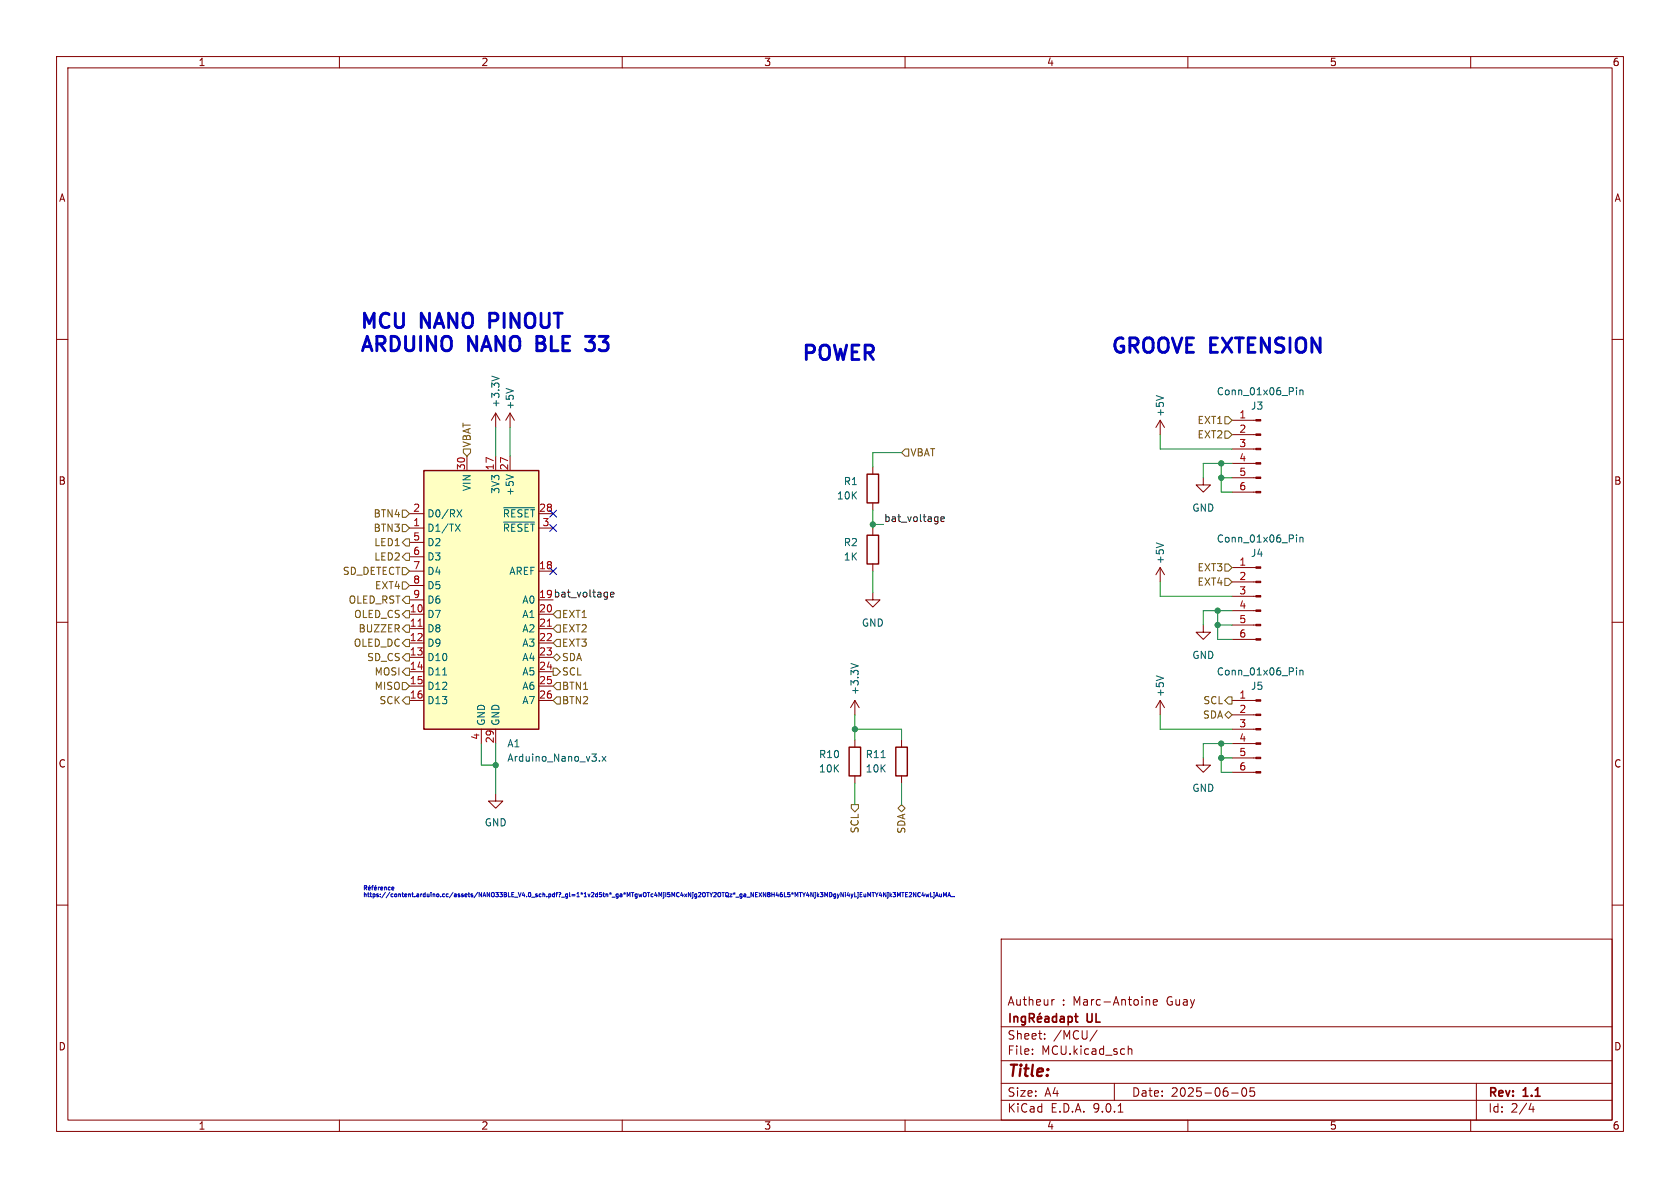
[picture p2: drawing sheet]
<svg xmlns="http://www.w3.org/2000/svg" width="297mm" height="210mm" viewBox="0 0 297 210" stroke-linecap="round" stroke-linejoin="round" font-family="sans-serif">
<g fill="none" stroke="#840000" stroke-width=".18">
<path d="M10 10h277v190h-277zM12 12h273v186h-273zM60 10v2M110 10v2M160 10v2M210 10v2M260 10v2M10 60h2M87.6 73l-.7 1.3M87.6 73l.8 1.3M87.6 73v2.6M285 60h2"/>
<path d="M10 110h2M212.7 110.5v1.3h1.3l-1.3 1.2-1.2-1.2h1.2M217.8 100.3h4.2M217.8 102.9h4.2M217.8 105.4h4.2M217.8 108h4.2M217.8 110.5h4.2M217.8 113h4.2M285 110h2M151.1 123.8v2.6M151.1 130.8v1.3M151.1 137.2v1.2"/>
<path d="M151.1 123.8l-.7 1.3M151.1 123.8l.8 1.3M159.4 130.8v1.3M159.4 137.2v1.2M205.1 123.8l.8 1.3M205.1 123.8l-.8 1.3M205.1 123.8v2.6M212.7 134v1.3h1.3l-1.3 1.2-1.2-1.2h1.2M217.8 123.8h4.2M217.8 126.4h4.2M217.8 128.9h4.2M217.8 131.4h4.2"/>
<path d="M217.8 134h4.2M217.8 136.5h4.2M10 160h2M177 166h108v32h-108zM186.4 176.7l-.4 .1M202.7 176.8h.5v.9M203.9 177.2l.7-.1-.1-.3-.4-.1-.2 .2 .1 .7h.5M285 160h2M60 198v2M110 198v2M160 198v2M177 194.5h108"/>
<path d="M177 191.5h108M177 187.5h108M177 181.5h108M182.5 186.3v.1M182.5 185.5v.1M184.7 183.6v.1M184.7 182.8v.1M194 182.1l-1.3 2M197 191.5v3M197.7 196.6h.8M199.5 184.9v1.5M199.5 185.5l.2-.1 .3 .1 .1 .9"/>
<path d="M210 198v2M217.7 193.2h1.2M219.7 192.4l.2-.1a.81 .81 0 0 1 .6 .6 .81 .81 0 0 1-.3 .8l-.2 .1a.81 .81 0 0 1-.3-1.4zM221.7 192.3h-.7v.7l.2-.1h.5l.1 .3-.1 .5-.2 .1-.5-.1M260 198v2M261 191.5v6.5M270.7 195l-.4 1.1h.9M271 195.6v1"/>
</g>
<g fill="none" stroke="#840000" stroke-width=".3">
<path d="M178.6 179.2v1.5M179.3 179.7v1M179.3 179.8l.2-.1 .3 .1 .1 .9M181.3 179.8l-.5-.1-.2 .3v.4l.1 .2h.6M181.3 179.7v1.2l-.3 .3-.4-.1M182 180l.7-.1 .1-.2v-.4l-.2-.1h-.6v1.5M182.3 180l.5 .7M183.9 179.1l-.2 .2M184.8 179.8h.5l.1 .9M186.8 179.8l-.5-.1-.2 .3v.4l.1 .2h.6M186.8 179.2v1.5M187.5 179.8h.6v.9"/>
<path d="M188.8 179.8l.5-.1 .3 .3v.4l-.2 .2h-.6M188.8 179.7v1.5M190 179.7h.6M190.2 179.2v1.3l.4 .2M183.4 180.2l.7-.2v-.2l-.5-.1-.2 .2 .1 .7h.6M185.4 180l-.5 .1a.29 .29 0 0 0-.2 .3 .29 .29 0 0 0 .2 .3l.5-.1M188.1 180l-.5 .1a.29 .29 0 0 0-.2 .3 .29 .29 0 0 0 .2 .3l.5-.1"/>
</g>
<path d="M86.9 66.5l1.3 .4M229.2 94.6v.1M229.2 95v.8M229.8 95v.8M229.8 95.1l.2-.1h.3l.1 .8M150.4 117.3l1.3 .4M204.4 119.5l1.3 .4M229.2 118.1v.1M229.2 118.5v.8M229.8 118.5v.8M229.8 118.6l.2-.1h.3l.1 .8M155.8 133.9h.7" fill="none" stroke="#006464" stroke-width=".18"/>
<path d="M150.1 132.1h2v5.1h-2zM158.4 132.1h2v5.1h-2z" fill="none" stroke="#840000" stroke-width=".25"/>
<g fill="#840000" stroke="#840000" stroke-width=".18">
<path d="M222 123.7h.9v.3h-.9z"/>
<path d="M222 126.2h.9v.3h-.9z"/>
<path d="M222 128.8h.9v.2h-.9z"/>
<path d="M222 131.3h.9v.3h-.9z"/>
<path d="M222 133.9h.9v.2h-.9z"/>
<path d="M222 136.4h.9v.3h-.9z"/>
<path d="M222 100.2h.9v.3h-.9z"/>
<path d="M222 102.7h.9v.3h-.9z"/>
<path d="M222 105.3h.9v.2h-.9z"/>
<path d="M222 107.8h.9v.3h-.9z"/>
<path d="M222 110.4h.9v.2h-.9z"/>
<path d="M222 112.9h.9v.3h-.9z"/>
</g>
<path d="M74.9 83.2h20.3v45.7h-20.3z" fill="#ffffc2"/>
<path d="M74.9 83.2h20.3v45.7h-20.3zM153.3 94.6h2v5.1h-2zM153.3 83.8h2v5.1h-2z" fill="none" stroke="#840000" stroke-width=".25"/>
<g fill="none" stroke="#840000" stroke-width=".18">
<path d="M90.2 73v2.6M90.2 73l-.8 1.3M90.2 73l.7 1.3M205.1 74.3l.8 1.3M205.1 74.3l-.8 1.3M205.1 74.3v2.5M217.8 74.3h4.2M217.8 76.8h4.2M217.8 79.4h4.2M72.4 90.8h2.5M72.4 93.3h2.5M72.4 95.9h2.5"/>
<path d="M72.4 98.4h2.5M82.5 80.6v2.6M87.6 80.6v2.6M90.2 80.6v2.6M95.2 90.8h2.6M95.2 93.3h2.6M154.3 82.6v1.2M154.3 88.9v1.3M154.3 93.3v1.3M154.3 99.7v1.3M212.7 84.5v1.2h1.3l-1.3 1.3-1.2-1.3h1.2M217.8 81.9h4.2"/>
<path d="M217.8 84.5h4.2M217.8 87h4.2M72.4 101h2.5M72.4 103.5h2.5M72.4 106h2.5M72.4 108.6h2.5M72.4 111.1h2.5M72.4 113.7h2.5M72.4 116.2h2.5M72.4 118.7h2.5M95.2 101h2.6M95.2 108.6h2.6"/>
<path d="M95.2 111.1h2.6M95.2 113.7h2.6M95.2 116.2h2.6M95.2 118.7h2.6M154.3 104.8v1.2h-1.3l1.3 1.3 1.3-1.3h-1.3M205.1 100.3v2.6M205.1 100.3l.8 1.3M205.1 100.3l-.8 1.3M72.4 121.3h2.5M72.4 123.8h2.5M85.1 128.9v2.5M87.6 128.9v2.5"/>
<path d="M95.2 121.3h2.6M95.2 123.8h2.6M87.6 140.3v1.3h1.3l-1.3 1.3-1.2-1.3h1.2"/>
</g>
<g fill="none" stroke="#006464" stroke-width=".18">
<path d="M89.5 68.7l1.2 .4M204.4 69.9l1.3 .5M229.2 68.5v.1M229.2 68.9v.9M229.8 68.9v.9M229.8 69.1l.2-.2 .3 .1 .1 .8M80.5 92.7l.8 1.2M80.8 90.1l.8 1.3M81.3 92.7l-.8 1.2M81.6 90.1l-.8 1.3M89 89.8h5.5M89 92.3h5.5"/>
<path d="M89.5 83.9l1.2 .4M204.4 96l1.3 .4M78.3 119.3h.7M106 134.4v.2M106.4 133.7l.7 .9M107.1 133.7l-.7 .9"/>
</g>
<path d="M73.9 110.7h.7M96.8 110.7h.7" fill="none" stroke="#a90000" stroke-width=".18"/>
<g fill="#840000" stroke="#840000" stroke-width=".18">
<path d="M222 74.2h.9v.2h-.9z"/>
<path d="M222 76.7h.9v.3h-.9z"/>
<path d="M222 79.2h.9v.3h-.9z"/>
<path d="M222 81.8h.9v.2h-.9z"/>
<path d="M222 84.3h.9v.3h-.9z"/>
<path d="M222 86.9h.9v.2h-.9z"/>
</g>
<g fill="none" stroke="#725600" stroke-width=".18">
<path d="M81.9 79.4h1.3v.6l-.7 .6-.6-.6zM160 79.4h.7v1.2h-.7l-.6-.6zM216.5 73.7h.7l.6 .6-.6 .6h-.7zM216.5 76.2h.7l.6 .6-.6 .7h-.7zM71.1 92.7h.7l.6 .6-.6 .7h-.7zM71.1 90.2h.7l.6 .6-.6 .6h-.7zM71.8 95.3h.6v1.2h-.6l-.7-.6zM71.8 97.8h.6v1.3h-.6l-.7-.7zM216.5 99.7h.7l.6 .6-.6 .7h-.7zM71.1 100.3h.7l.6 .7-.6 .6h-.7zM71.1 111.1l.7-.6h.6v1.3h-.6zM71.1 102.9h.7l.6 .6-.6 .6h-.7z"/>
<path d="M71.1 118.7l.7-.6h.6v1.3h-.6zM71.8 105.4h.6v1.3h-.6l-.7-.7zM71.8 113h.6v1.3h-.6l-.7-.6zM71.8 108h.6v1.2h-.6l-.7-.6zM71.8 115.6h.6v1.2h-.6l-.7-.6zM97.8 108.6l.6-.6h.7v1.2h-.7zM97.8 116.2l.6-.6 .7 .6-.7 .6zM97.8 118.1h.6l.7 .6-.7 .7h-.6zM98.4 113h.7v1.3h-.7l-.6-.6zM98.4 110.5h.7v1.3h-.7l-.6-.7zM216.5 102.2h.7l.6 .7-.6 .6h-.7zM71.1 120.7h.7l.6 .6-.6 .6h-.7z"/>
<path d="M71.8 123.2h.6v1.3h-.6l-.7-.7zM97.8 121.3l.6-.6h.7v1.2h-.7zM98.4 123.2h.7v1.3h-.7l-.6-.7zM216.5 126.4l.7-.7 .6 .7-.6 .6zM217.2 123.2h.6v1.3h-.6l-.7-.7zM150.5 142.2h1.3v.7l-.7 .6-.6-.6zM158.7 142.9l.7-.7 .6 .7-.6 .6z"/>
</g>
<path d="M166.3 91.8l.7-.1-.1-.3h-.4l-.2 .1 .1 .6h.5M107.9 105.1l.6-.1v-.3h-.4l-.2 .2 .1 .6h.5" fill="none" stroke="#0f0f0f" stroke-width=".18"/>
<g fill="none" stroke="#009600" stroke-width=".18">
<path d="M87.6 75.6v5M90.2 75.6v5M205.1 76.8v2.6h12.7M154.3 90.2v3.1M154.3 92.7h1.9M159.4 80h-5.1v2.6M215.9 81.9v5.1h1.9M215.9 84.5h1.9M217.8 81.9h-5.1v2.6M154.3 101v3.8M205.1 102.9v2.5h12.7M215.3 110.5h2.5"/>
<path d="M215.3 108v5h2.5M217.8 108h-5.1v2.5M85.1 131.4v3.9h2.5M87.6 131.4v8.9M151.1 128.9h8.3v1.9M151.1 126.4v4.4M151.1 138.4v3.8M159.4 138.4v3.8M205.1 126.4v2.5h12.7M215.9 131.4v5.1h1.9M215.9 134h1.9M217.8 131.4h-5.1v2.6"/>
</g>
<path d="M97.2 90.2l1.2 1.2M97.2 92.7l1.2 1.3M98.4 90.2l-1.2 1.2M98.4 92.7l-1.2 1.3M97.2 100.4l1.2 1.2M98.4 100.4l-1.2 1.2" fill="none" stroke="#000084" stroke-width=".18"/>
<path d="M86.6 56.7h.9M87.5 55.4h-.9v2.5M94.9 59.5v2.5h1M103.5 59.5h1.6l-.9 .9 .6 .1M94.9 60.7h.9M104.8 61.9l-.2 .1h-.7" fill="none" stroke="#0000c2" stroke-width=".51"/>
<g fill="none" stroke="#0000c2" stroke-width=".18">
<path d="M64.4 157l.4-.1v-.3h-.4v.7M64.6 157l.2 .3M65.1 157.1l.4-.1-.1-.1h-.3l.1 .4h.2M65.4 156.5l-.1 .1M65.7 156.8h.3M66 156.6l-.2 .1v.6M66.2 157.1l.4-.1-.1-.1h-.3v.4h.3M66.4 156.5l-.1 .1M66.9 156.8v.5M67.1 156.8l-.2 .2M67.3 157.1l.4-.1-.1-.1h-.3v.4h.3M68 156.9h.3v.4"/>
<path d="M68 156.8v.5M69 156.9l-.2-.1-.2 .2 .1 .3h.3M69.3 157.1l.3-.1v-.1h-.3v.4h.3M156.2 157.8l.4 .7v-.7M157 157.8h.1M157 158v.7l-.2 .1M157.3 157.8v.7M157.4 158.2l.2 .3M157.6 158l-.3 .3M157.9 157.8h.4l-.2 .3h.2v.4h-.4M158.7 158.5v-.7l.2 .5 .3-.5v.7M159.4 157.8h.4"/>
<path d="M159.6 157.8v.7M160.1 158.1h.2M160.4 157.8h-.3v.7h.3M160.7 157.8h.3l.2 .2-.5 .5h.5M161.9 157.8v.7l-.4-.7v.7M162.7 157.8a.33 .33 0 0 0-.5 .4 .33 .33 0 0 0 .5 .3M163.2 157.7l-.2 .6h.4M163.3 158v.5M163.7 158l.1 .5 .1-.3 .2 .3 .1-.5M164.5 157.8v.7h.4M165.1 158v.7l-.1 .1M165.1 157.8h.1"/>
<path d="M165.4 158.5l.2-.7 .3 .7M165.4 158.3h.4M166.1 158l.1 .5h.2M166.4 158v.5M166.8 158.5v-.7l.3 .5 .2-.5v.7M167.6 158.5l.2-.7 .3 .7M167.6 158.3h.4M168.3 158.5h.1M168.7 158.5h.1"/>
</g>
<g fill="#009600" stroke="#009600" stroke-width=".18">
<circle cx="215.3" cy="110.5" r=".46"/>
<circle cx="215.3" cy="108" r=".46"/>
<circle cx="215.9" cy="134" r=".46"/>
<circle cx="215.9" cy="131.4" r=".46"/>
<circle cx="215.9" cy="81.9" r=".46"/>
<circle cx="215.9" cy="84.5" r=".46"/>
<circle cx="151.1" cy="128.9" r=".46"/>
<circle cx="87.6" cy="135.3" r=".46"/>
<circle cx="154.3" cy="92.7" r=".46"/>
</g>
<g font-size="3.5" fill="#0000c2">
<text x="63.5" y="58.2">MCU</text>
<text x="74.6" y="58.2">NANO</text>
<text x="87.7" y="58.2">PINOUT</text>
<text x="63.5" y="62.3">ARDUINO</text>
<text x="82.9" y="62.3">NANO</text>
<text x="96" y="62.3">BLE</text>
<text x="105.9" y="62.3">33</text>
<text x="141.6" y="63.9">POWER</text>
<text x="195.9" y="62.6">GROOVE EXTENSION</text>
</g>
<text font-size="2.8" fill="#840000" x="178" y="190.9">Title:</text>
<g font-size="2.1" fill="#840000">
<text x="178" y="178">Autheur</text>
<text x="187.7" y="178">: Marc-Antoine</text>
<text x="206.4" y="178">Guay</text>
<text x="178" y="184">Sheet:</text>
<text x="186.2" y="184">/MCU/</text>
<text x="192.2" y="181.2">UL</text>
<text x="178" y="186.7">File:</text>
<text x="184.1" y="186.7">MCU.kicad_sch</text>
<text x="178" y="196.9">KiCad</text>
<text x="178" y="194.1">Size:</text>
<text x="184.7" y="194.1">A4</text>
<text x="185.7" y="196.9">E.D.A.</text>
<text x="193.3" y="196.9">9.0.1</text>
<text x="200" y="194.1">Date:</text>
<text x="207" y="194.1">2025-06-05</text>
<text x="263" y="194.3">Rev:</text>
<text x="263" y="196.9">Id:</text>
<text x="267.1" y="196.9">2/4</text>
<text x="269.4" y="194.3">1.1</text>
</g>
<g font-size="1.8" fill="#840000">
<text x="35" y="11.9">1</text>
<text x="85" y="11.9">2</text>
<text x="135" y="11.9">3</text>
<text x="185" y="11.9">4</text>
<text x="235" y="11.9">5</text>
<text x="285" y="11.9">6</text>
<text x="10.3" y="35.9">A</text>
<text x="285.3" y="35.9">A</text>
<text x="10.3" y="85.9">B</text>
<text x="285.3" y="85.9">B</text>
<text x="10.3" y="135.9">C</text>
<text x="285.3" y="135.9">C</text>
<text x="10.3" y="185.9">D</text>
<text x="285.3" y="185.9">D</text>
<text x="35" y="199.9">1</text>
<text x="85" y="199.9">2</text>
<text x="135" y="199.9">3</text>
<text x="185" y="199.9">4</text>
<text x="235" y="199.9">5</text>
<text x="285" y="199.9">6</text>
</g>
<g font-size="1.8" fill="#006464">
<text x="215" y="70.1">Conn_01x06_Pin</text>
<text x="88.5" y="72.2" transform="rotate(-90 88.5 72.2)">+3.3V</text>
<text x="91" y="72.5" transform="rotate(-90 91 72.5)">+5V</text>
<text x="206" y="73.8" transform="rotate(-90 206 73.8)">+5V</text>
<text x="221.1" y="72.6">J3</text>
<text x="83.4" y="86.9" transform="rotate(-90 83.4 86.9)">VIN</text>
<text x="88.5" y="87.4" transform="rotate(-90 88.5 87.4)">3V3</text>
<text x="91" y="87.8" transform="rotate(-90 91 87.8)">+5V</text>
<text x="147.9" y="88.5">10K</text>
<text x="149.1" y="86">R1</text>
<text x="75.4" y="91.7">D0/RX</text>
<text x="75.4" y="94.2">D1/TX</text>
<text x="88.8" y="91.7">~{RESET}</text>
<text x="88.8" y="94.2">~{RESET}</text>
<text x="210.7" y="90.7">GND</text>
<text x="75.4" y="96.7">D2</text>
<text x="75.4" y="99.3">D3</text>
<text x="75.4" y="101.8">D4</text>
<text x="89.9" y="101.8">AREF</text>
<text x="149.1" y="96.7">R2</text>
<text x="149.1" y="99.3">1K</text>
<text x="206" y="99.8" transform="rotate(-90 206 99.8)">+5V</text>
<text x="215" y="96.1">Conn_01x06_Pin</text>
<text x="221.1" y="98.7">J4</text>
<text x="75.4" y="104.4">D5</text>
<text x="75.4" y="106.9">D6</text>
<text x="92.2" y="106.9">A0</text>
<text x="75.4" y="109.4">D7</text>
<text x="75.4" y="112">D8</text>
<text x="92.2" y="109.4">A1</text>
<text x="92.2" y="112">A2</text>
<text x="152.3" y="111">GND</text>
<text x="75.4" y="114.5">D9</text>
<text x="75.4" y="117.1">D10</text>
<text x="75.4" y="119.6">D11</text>
<text x="92.2" y="114.5">A3</text>
<text x="92.2" y="117.1">A4</text>
<text x="92.2" y="119.6">A5</text>
<text x="210.7" y="116.7">GND</text>
<text x="215" y="119.6">Conn_01x06_Pin</text>
<text x="75.4" y="122.1">D12</text>
<text x="75.4" y="124.7">D13</text>
<text x="92.2" y="122.1">A6</text>
<text x="92.2" y="124.7">A7</text>
<text x="152" y="123" transform="rotate(-90 152 123)">+3.3V</text>
<text x="206" y="123.3" transform="rotate(-90 206 123.3)">+5V</text>
<text x="221.1" y="122.1">J5</text>
<text x="86" y="128.4" transform="rotate(-90 86 128.4)">GND</text>
<text x="88.5" y="128.4" transform="rotate(-90 88.5 128.4)">GND</text>
<text x="89.6" y="132.3">A1</text>
<text x="89.6" y="134.8">Arduino_Nano_v3.x</text>
<text x="144.7" y="134.2">R10</text>
<text x="144.7" y="136.8">10K</text>
<text x="152.9" y="134.2">R11</text>
<text x="152.9" y="136.8">10K</text>
<text x="210.7" y="140.2">GND</text>
<text x="85.6" y="146.3">GND</text>
</g>
<g font-size="1.8" fill="#725600">
<text x="211.6" y="75.2">EXT1</text>
<text x="211.6" y="77.7">EXT2</text>
<text x="83.4" y="79.2" transform="rotate(-90 83.4 79.2)">VBAT</text>
<text x="160.8" y="80.9">VBAT</text>
<text x="65.9" y="94.2">BTN3</text>
<text x="65.9" y="91.7">BTN4</text>
<text x="60.5" y="101.8">SD_DETECT</text>
<text x="66.1" y="96.7">LED1</text>
<text x="66.1" y="99.3">LED2</text>
<text x="211.6" y="101.2">EXT3</text>
<text x="61.5" y="106.9">OLED_RST</text>
<text x="66.2" y="104.4">EXT4</text>
<text x="211.6" y="103.7">EXT4</text>
<text x="62.5" y="109.4">OLED_CS</text>
<text x="63.3" y="112">BUZZER</text>
<text x="99.3" y="112">EXT2</text>
<text x="99.3" y="109.4">EXT1</text>
<text x="62.4" y="114.5">OLED_DC</text>
<text x="64.8" y="117.1">SD_CS</text>
<text x="66.1" y="119.6">MOSI</text>
<text x="99.3" y="114.5">EXT3</text>
<text x="99.3" y="117.1">SDA</text>
<text x="99.3" y="119.6">SCL</text>
<text x="66.1" y="122.1">MISO</text>
<text x="67" y="124.7">SCK</text>
<text x="99.3" y="124.7">BTN2</text>
<text x="99.3" y="122.1">BTN1</text>
<text x="212.6" y="124.7">SCL</text>
<text x="212.6" y="127.2">SDA</text>
<text x="152" y="147.4" transform="rotate(-90 152 147.4)">SCL</text>
<text x="160.2" y="147.5" transform="rotate(-90 160.2 147.5)">SDA</text>
</g>
<g font-size="1.8" fill="#a90000">
<text x="219" y="74">1</text>
<text x="219" y="76.6">2</text>
<text x="82.3" y="83.2" transform="rotate(-90 82.3 83.2)">30</text>
<text x="87.4" y="83.2" transform="rotate(-90 87.4 83.2)">17</text>
<text x="89.9" y="83.2" transform="rotate(-90 89.9 83.2)">27</text>
<text x="219" y="79.1">3</text>
<text x="219" y="81.7">4</text>
<text x="219" y="84.2">5</text>
<text x="219" y="86.7">6</text>
<text x="73" y="90.6">2</text>
<text x="73" y="93.1">1</text>
<text x="73" y="95.6">5</text>
<text x="95.2" y="90.6">28</text>
<text x="95.8" y="93.1">3</text>
<text x="73" y="98.2">6</text>
<text x="73" y="100.7">7</text>
<text x="95.2" y="100.7">18</text>
<text x="219" y="100.1">1</text>
<text x="73" y="103.3">8</text>
<text x="73" y="105.8">9</text>
<text x="219" y="102.6">2</text>
<text x="219" y="105.2">3</text>
<text x="219" y="107.7">4</text>
<text x="72.3" y="108.3">10</text>
<text x="72.3" y="110.9">11</text>
<text x="72.3" y="113.4">12</text>
<text x="95.2" y="108.3">20</text>
<text x="95.2" y="110.9">21</text>
<text x="95.2" y="113.4">22</text>
<text x="219" y="110.2">5</text>
<text x="219" y="112.8">6</text>
<text x="72.3" y="116">13</text>
<text x="72.3" y="118.5">14</text>
<text x="95.2" y="116">23</text>
<text x="95.2" y="118.5">24</text>
<text x="72.3" y="121">15</text>
<text x="72.3" y="123.6">16</text>
<text x="95.2" y="121">25</text>
<text x="95.2" y="123.6">26</text>
<text x="219" y="123.6">1</text>
<text x="84.8" y="130.9" transform="rotate(-90 84.8 130.9)">4</text>
<text x="87.4" y="131.5" transform="rotate(-90 87.4 131.5)">29</text>
<text x="219" y="126.1">2</text>
<text x="219" y="128.7">3</text>
<text x="219" y="131.2">4</text>
<text x="219" y="133.7">5</text>
<text x="219" y="136.3">6</text>
</g>
<g font-size="1.8" fill="#0f0f0f">
<text x="156.2" y="92.4">bat_voltage</text>
<text x="95.2" y="105.8">19 bat_voltage</text>
</g>
<text font-size="1" fill="#0000c2" x="64.1" y="158.6">https://content.arduino.cc/assets/NANO33BLE_V4.0_sch.pdf?_gl=1*1v2d5tn*_ga*MTgwOTc4MjI5MC4xNjg2OTY2OTQz*_ga_NEXN8H46L5*MTY4Njk3MDgyNi4yLjEuMTY4Njk3MTE2NC4wLjAuMA..</text>
</svg>
